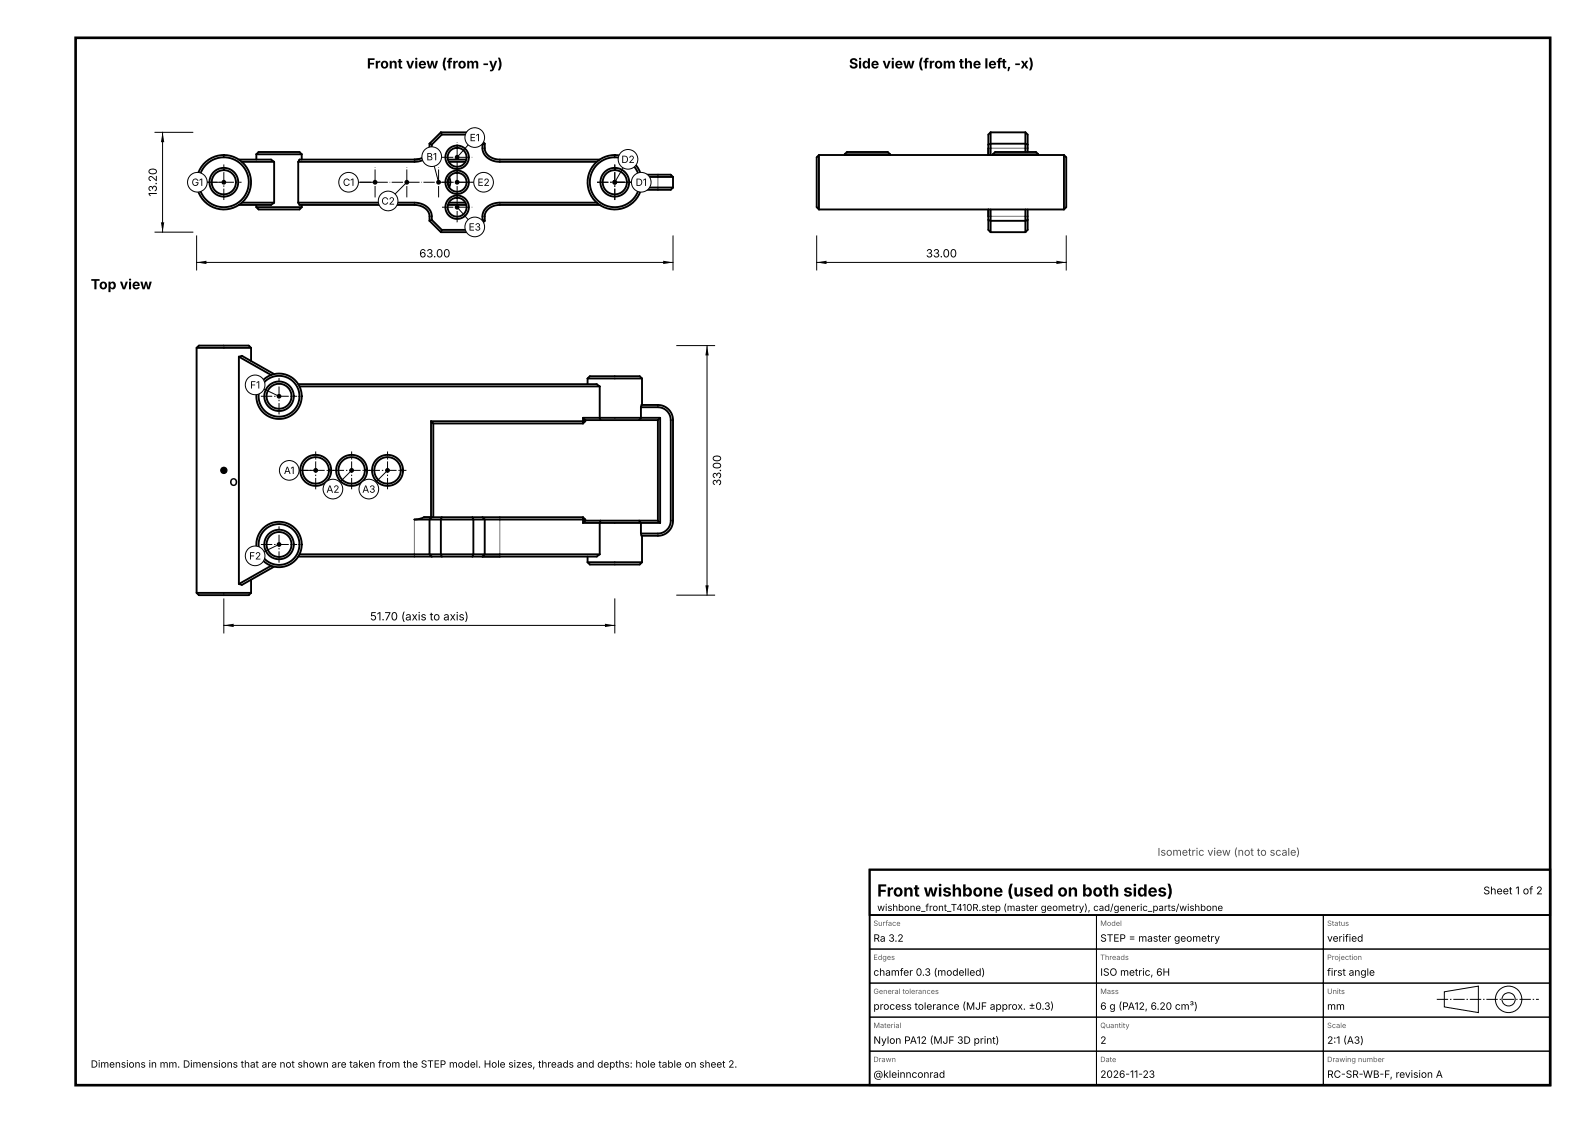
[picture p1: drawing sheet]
<svg xmlns="http://www.w3.org/2000/svg" width="420mm" height="297mm" viewBox="0 0 420 297" stroke-linecap="round" stroke-linejoin="round" font-family="sans-serif">
<g fill="none" stroke="#737373" stroke-width=".26">
<path d="M113.6 39.2h.6M127.6 39.2h.6M261.4 39.2h10.4M109.6 42.2v.6M109.6 53.6v.6M113.6 57.2h.6M127.6 57.2h.6M132.2 53.6v.6M132.2 42.2v.6M174 46.2v4M261.4 57.2h10.4M174 107.1v.6"/>
<path d="M177.4 111.1h.6M109.6 137.4v9.8M132.2 136.8v10.4M177.4 137.7h.6M174 141.1v.6"/>
</g>
<g fill="none" stroke="#000" stroke-width=".5">
<path d="M113.6 39.2l-.2 1M113.6 39.2a3.6 3.6 0 0 1-4 3M113.6 38l.6 .2M113.6 38v1.2M114.2 38.2a3.5 3.5 0 0 1-1.3 3.5l-1.4 .8-1.6 .3h-31M116.6 35l.2 .6M116.6 35h8.6M116.6 35l-3 3M116.8 35.6h8.2M116.8 35.6l-2.6 2.6M125 35.6l2.6 2.6M125.2 35l-.2 .6"/>
<path d="M125.2 35l3 3M127.6 38.2a3.5 3.5 0 0 0 1.3 3.5l1.4 .8 1.6 .3h25.9M128.2 38v1.2a3.6 3.6 0 0 0 4 3h26.4M128.2 38l-.6 .2M261.4 38.2l.6-.2h9.2l.6 .2M262 35v6M262 35l-.6 .6v5.4M262 35h9.2M271.2 35v5.2M271.2 35l.6 .6v4.6M63.2 42.2h8.5l.8 .6M64 42.8h8.5"/>
<path d="M64 53.6h8.5M67.8 40.8h12M67.8 54.8h12M67.8 54.8a1.75 1.75 0 0 0 1.8 .6h8.7a1.49 1.49 0 0 0 1.5-.6M67.8 40.8a1.75 1.75 0 0 1 1.8-.6h8.7a1.49 1.49 0 0 1 1.5 .6M67.8 40.8v1.4M67.8 54.2v.6M72.5 53.6l-.8 .6h-8.5M72.5 42.8v10.8M78.9 53.6h30.7a4.2 4.2 0 0 1 4.6 3.6v1M78.9 53.6l.3 .6h30.4a3.7 3.7 0 0 1 4 3v1.2M78.9 42.8v10.8"/>
<path d="M79.8 40.8v1.4M79.8 54.2v.6M109.6 42.2h-30.4l-.3 .6M110.9 42l-1.3 .2M111.9 41.6v.1M112.9 40.9h.1M113.6 58.4l3 3M114.2 58.2l2.6 2.6M114.2 58.2l-.6 .2M118.5 47.7v1M118.5 54.2h4.8M118.5 42.2h4.8"/>
<path d="M118.7 42.8h4.4M118.7 53.6h4.4M118.8 46.9a3.1 3.1 0 0 1 0 2.6M127.6 58.2l-2.6 2.6M127.6 58.2l.6 .2M128.2 58.4l-3 3M157.8 53.6h-25.6a4.2 4.2 0 0 0-4.6 3.6v1M158.6 54.2h-26.4a3.7 3.7 0 0 0-4 3v1.2M169.5 46.2h6.9a1.61 1.61 0 0 1 1.6 .6M169.7 49.6h8.3M169.7 46.8h8.3M178 49.6a1.9 1.9 0 0 1-2 .6h-6.5"/>
<path d="M178 46.8v2.8M216.6 41v14.4M216.6 41a1.74 1.74 0 0 0-.6 1.8v11.1a1.48 1.48 0 0 0 .6 1.5M216.6 41h64.8M216.6 55.4h64.8M223.4 40.8h12M223.4 40.8a1.75 1.75 0 0 1 1.8-.6h8.7a1.49 1.49 0 0 1 1.5 .6M223.4 40.8v.2M235.4 40.8v.2M261.4 55.4v5.4l.6 .6M261.4 58.2l.6 .2h9.2l.6-.2M262 55.4v6"/>
<path d="M262.6 40.8h12M262.6 40.8a1.75 1.75 0 0 1 1.8-.6h8.7a1.49 1.49 0 0 1 1.5 .6M262.6 40.8v.2M271.2 55.4v6M271.8 55.4v5.4l-.6 .6M274.6 40.8v.2M281.4 41v14.4M281.4 41a1.74 1.74 0 0 1 .6 1.8v11.1a1.48 1.48 0 0 1-.6 1.5M116.6 61.4h8.6M116.8 60.8h8.2M116.8 60.8l-.2 .6M125 60.8l.2 .6"/>
<path d="M262 61.4h9.2M52 92h14.4M52 92a1.78 1.78 0 0 1 1.9-.6h11a1.51 1.51 0 0 1 1.5 .6M52 92v64.8M63.2 94.3l.8-.2 8.5 4.8M63.2 94.3v60.2M63.2 94.3l8.5 4.9M66.4 92v3.5M78.9 101.6h78.9l.8 .6M79.2 102.2h79.4M114 111.4l.6 .6M114 111.4h40.8"/>
<path d="M114 111.4v25.4M114.6 112h39.6M114.6 112v24.8M154.2 110.5v1.5M154.2 110.5l.6 .6M154.2 110.5h4.4M154.8 111.4l-.6 .6M154.8 111.1v.3M154.8 111.1h4M155.4 100.1a1.86 1.86 0 0 1 1.9-.6h10.9a1.57 1.57 0 0 1 1.6 .6M155.4 100.1h14.4M155.4 100.1v1.5"/>
<path d="M158.6 110.5l.2 .6M158.6 110.5h10.9M158.6 102.2v8.3M158.8 111.1h10.2M169 111.1h5M169.5 110.5l-.5 .6M169.5 107.7h4.5a3.4 3.4 0 0 1 3.4 3.4v26.6a3.4 3.4 0 0 1-3.4 3.4h-4.5M169.5 107.7l.2-.6h4.3a4 4 0 0 1 4 4v26.6a4 4 0 0 1-4 4h-4.3l-.2-.6M169.5 110.5h5.1M169.5 107.7v2.8M169.8 100.1v7M174 111.1v26.6"/>
<path d="M174.6 110.5l-.6 .6M174.6 110.5v27.8M112.2 136.8l-1.5 .5-1.1 .1h4M112.2 136.8h2l-.6 .6M112.2 136.8h15.4M113.6 137.4v9.2M113.6 137.4h14.6M116.8 136.8l-.2 .6v9.2l.2 .6M125 136.8l.2 .6v9.2l-.2 .6M127.6 136.8h26.6M127.6 136.8l.6 .6M128.2 137.4h26.6"/>
<path d="M128.2 137.4v9.2M154.2 136.8v1.5M154.2 138.3h4.4M154.2 136.8l.6 .6M154.8 137.4v.3M154.8 137.7h4M154.8 137.7l-.6 .6M158.6 138.3h10.9M158.6 138.3v8.3M158.8 137.7l-.2 .6M158.8 137.7h10.2M169 137.7l.5 .6"/>
<path d="M169 137.7h5M169.5 138.3v2.8M169.5 138.3h5.1M174 137.7l.6 .6M52 156.8h14.4M52 156.8a1.78 1.78 0 0 0 1.9 .6h11a1.51 1.51 0 0 0 1.5-.6M66.4 153.3v3.5M71.7 149.6l-8.5 4.9M72.5 149.9l-8.5 4.8-.8-.2M78.9 147.2h35.3M79.2 146.6h34.4M113.6 146.6h14.6"/>
<path d="M113.6 146.6l.6 .6M114.2 147.2h13.4M128.2 146.6h30.4M128.2 146.6l-.6 .6M155.4 148.7a1.86 1.86 0 0 0 1.9 .6h10.9a1.57 1.57 0 0 0 1.6-.6M155.4 148.7h14.4M155.4 147.2v1.5M158.6 146.6l-.8 .6h-30.2M169.8 141.7v7"/>
<circle cx="59.2" cy="48.2" r="3.8"/>
<circle cx="59.2" cy="48.2" r="7.2"/>
<circle cx="59.2" cy="48.2" r="6.6"/>
<circle cx="59.2" cy="48.2" r="3.2"/>
<circle cx="120.9" cy="41.6" r="2.5"/>
<circle cx="120.9" cy="54.8" r="3.1"/>
<circle cx="120.9" cy="48.2" r="2.5"/>
<circle cx="120.9" cy="54.8" r="2.5"/>
<circle cx="120.9" cy="41.6" r="3.1"/>
<circle cx="120.9" cy="48.2" r="3.1"/>
<circle cx="162.6" cy="48.2" r="3.2"/>
<circle cx="162.6" cy="48.2" r="7.2"/>
<circle cx="162.6" cy="48.2" r="3.8"/>
<circle cx="162.6" cy="48.2" r="6.6"/>
<circle cx="73.8" cy="104.8" r="3.3"/>
<circle cx="73.8" cy="104.8" r="6"/>
<circle cx="73.8" cy="104.8" r="5.4"/>
<circle cx="73.8" cy="104.8" r="3.9"/>
<circle cx="83.5" cy="124.4" r="3.5"/>
<circle cx="83.5" cy="124.4" r="4.1"/>
<circle cx="93" cy="124.4" r="4.1"/>
<circle cx="93" cy="124.4" r="3.5"/>
<circle cx="102.5" cy="124.4" r="4.1"/>
<circle cx="102.5" cy="124.4" r="3.5"/>
<circle cx="73.8" cy="144" r="3.9"/>
<circle cx="73.8" cy="144" r="5.4"/>
<circle cx="73.8" cy="144" r="6"/>
<circle cx="73.8" cy="144" r="3.3"/>
</g>
<g fill="none" stroke="#000" stroke-width=".26" stroke-dasharray="3 .5 .4 .5" stroke-linecap="butt">
<path d="M54.5 48.2h9.4M59.2 52.9v-9.4M95.2 48.2h8M99.2 52.2v-8M103.6 48.2h8M107.6 52.2v-8M112 48.2h8M116 52.2v-8M116.9 41.6h8M116.9 48.2h8M116.9 54.8h8M120.9 45.6v-8"/>
<path d="M120.9 52.2v-8M120.9 58.8v-8M157.9 48.2h9.4M162.6 52.9v-9.4M69 104.8h9.6M73.8 109.6v-9.6M78.5 124.4h10M83.5 129.4v-10M88 124.4h10M93 129.4v-10M97.5 124.4h10M102.5 129.4v-10"/>
<path d="M69 144h9.6M73.8 148.8v-9.6M380 264.3h27"/>
</g>
<g fill="none" stroke="#000" stroke-width=".26">
<path d="M41 35h10M43 35v26.4M123.8 38.3l-2.9 3.3M54.8 48.2h4.4M94.8 48.2h4.4M107.6 48.2l-3.1 3.1M114.9 43.9l1.1 4.3M120.9 48.2h4.4M120.9 54.8l2.9 3.3M164.8 44.4l-2.2 3.8h4.4M41 61.4h10M52 62.4v9"/>
<path d="M52 69.4h126M178 62.4v9M216 69.4h66M216 62.4v9M282 62.4v9M179 91.4h10M187 91.4v66M69.8 102.9l4 1.9M79.1 124.4h4.4M93 124.4l-3.1 3.1M102.5 124.4l-3.1 3.1M59.2 158.4v9"/>
<path d="M73.8 144l-4 1.9M162.6 158.4v9M179 157.4h10M59.2 165.4h103.4"/>
</g>
<path d="M43 35l.4 2.6h-.8zM42.6 58.8h.8l-.4 2.6zM52 69.4l2.6-.4v.8zM175.4 69l2.6 .4-2.6 .4zM216 69.4l2.6-.4v.8zM279.4 69l2.6 .4-2.6 .4zM187 91.4l.4 2.6h-.8zM186.6 154.8h.8l-.4 2.6z" fill="#000"/>
<circle cx="116" cy="48.2" r=".45" fill="#000" stroke="#000" stroke-width=".35"/>
<circle cx="114.2" cy="41.4" r="2.6" fill="#fff" stroke="#000" stroke-width=".26"/>
<circle cx="99.2" cy="48.2" r=".45" fill="#000" stroke="#000" stroke-width=".35"/>
<circle cx="92.2" cy="48.2" r="2.6" fill="#fff" stroke="#000" stroke-width=".26"/>
<circle cx="107.6" cy="48.2" r=".45" fill="#000" stroke="#000" stroke-width=".35"/>
<circle cx="102.7" cy="53.1" r="2.6" fill="#fff" stroke="#000" stroke-width=".26"/>
<circle cx="162.6" cy="48.2" r=".45" fill="#000" stroke="#000" stroke-width=".35"/>
<circle cx="169.6" cy="48.2" r="2.6" fill="#fff" stroke="#000" stroke-width=".26"/>
<circle cx="162.6" cy="48.2" r=".45" fill="#000" stroke="#000" stroke-width=".35"/>
<circle cx="166.1" cy="42.1" r="2.6" fill="#fff" stroke="#000" stroke-width=".26"/>
<circle cx="120.9" cy="41.6" r=".45" fill="#000" stroke="#000" stroke-width=".35"/>
<circle cx="125.6" cy="36.4" r="2.6" fill="#fff" stroke="#000" stroke-width=".26"/>
<circle cx="120.9" cy="48.2" r=".45" fill="#000" stroke="#000" stroke-width=".35"/>
<circle cx="127.9" cy="48.2" r="2.6" fill="#fff" stroke="#000" stroke-width=".26"/>
<circle cx="120.9" cy="54.8" r=".45" fill="#000" stroke="#000" stroke-width=".35"/>
<circle cx="125.6" cy="60" r="2.6" fill="#fff" stroke="#000" stroke-width=".26"/>
<circle cx="59.2" cy="48.2" r=".45" fill="#000" stroke="#000" stroke-width=".35"/>
<circle cx="52.2" cy="48.2" r="2.6" fill="#fff" stroke="#000" stroke-width=".26"/>
<circle cx="83.5" cy="124.4" r=".45" fill="#000" stroke="#000" stroke-width=".35"/>
<circle cx="76.5" cy="124.4" r="2.6" fill="#fff" stroke="#000" stroke-width=".26"/>
<circle cx="93" cy="124.4" r=".45" fill="#000" stroke="#000" stroke-width=".35"/>
<circle cx="88.1" cy="129.3" r="2.6" fill="#fff" stroke="#000" stroke-width=".26"/>
<circle cx="102.5" cy="124.4" r=".45" fill="#000" stroke="#000" stroke-width=".35"/>
<circle cx="97.6" cy="129.3" r="2.6" fill="#fff" stroke="#000" stroke-width=".26"/>
<circle cx="73.8" cy="104.8" r=".45" fill="#000" stroke="#000" stroke-width=".35"/>
<circle cx="67.5" cy="101.8" r="2.6" fill="#fff" stroke="#000" stroke-width=".26"/>
<circle cx="73.8" cy="144" r=".45" fill="#000" stroke="#000" stroke-width=".35"/>
<circle cx="67.5" cy="147" r="2.6" fill="#fff" stroke="#000" stroke-width=".26"/>
<path d="M59.2 165.4l2.6-.4v.8zM160 165l2.6 .4-2.6 .4z" fill="#000"/>
<circle cx="59.2" cy="124.4" r=".8" fill="#000" stroke="#000" stroke-width=".35"/>
<path d="M20 10h390v277h-390z" fill="none" stroke="#000" stroke-width=".7" stroke-linecap="butt"/>
<g fill="none" stroke="#000" stroke-width=".26">
<path d="M230 251h60v9h-60zM230 242h60v9h-60zM290 251h60v9h-60zM290 242h60v9h-60zM350 251h60v9h-60zM350 242h60v9h-60zM230 278h60v9h-60zM230 269h60v9h-60zM230 260h60v9h-60zM290 278h60v9h-60zM290 269h60v9h-60zM290 260h60v9h-60z"/>
<path d="M350 278h60v9h-60zM350 269h60v9h-60zM350 260h60v9h-60zM382 262.3l9-1.5v7l-9-1.5z"/>
<circle cx="399" cy="264.3" r="1.75"/>
<circle cx="399" cy="264.3" r="3.5"/>
</g>
<path d="M230 230h180v12h-180zM230 230h180v57h-180z" fill="none" stroke="#000" stroke-width=".5"/>
<text font-size="4.4" x="232" y="237.1">Front wishbone (used on both sides)</text>
<g font-size="3.7">
<text x="97" y="18.1">Front view (from -y)</text>
<text x="224.6" y="18.1">Side view (from the left, -x)</text>
<text x="24" y="76.5">Top view</text>
</g>
<g font-size="3">
<text x="41.5" y="52" transform="rotate(-90 41.5 52)">13.20</text>
<text x="110.9" y="68.1">63.00</text>
<text x="244.9" y="68.1">33.00</text>
<text x="190.7" y="128.5" transform="rotate(-90 190.7 128.5)">33.00</text>
<text x="97.8" y="164.1">51.70 (axis to axis)</text>
</g>
<g font-size="2.8">
<text x="60.7" y="128.5">O</text>
<text x="392.3" y="236.5">Sheet 1 of 2</text>
</g>
<text font-size="2.8" fill="#4d4d4d" x="306.1" y="226.3">Isometric view (not to scale)</text>
<g font-size="2.7">
<text x="231" y="249.1">Ra 3.2</text>
<text x="291" y="249.1">STEP = master geometry</text>
<text x="351" y="249.1">verified</text>
<text x="231" y="258.1">chamfer 0.3 (modelled)</text>
<text x="291" y="258.1">ISO metric, 6H</text>
<text x="351" y="258.1">first angle</text>
<text x="231" y="267.1">process tolerance (MJF approx. ±0.3)</text>
<text x="291" y="267.1">6 g (PA12, 6.20 cm³)</text>
<text x="351" y="267.1">mm</text>
<text x="231" y="276.1">Nylon PA12 (MJF 3D print)</text>
<text x="291" y="276.1">2</text>
<text x="351" y="276.1">2:1 (A3)</text>
<text x="231" y="285.1">@kleinnconrad</text>
<text x="291" y="285.1">2026-11-23</text>
<text x="351" y="285.1">RC-SR-WB-F, revision A</text>
</g>
<g font-size="2.6">
<text x="124.2" y="37.3">E1</text>
<text x="112.8" y="42.4">B1</text>
<text x="164.3" y="43.1">D2</text>
<text x="50.7" y="49.2">G1</text>
<text x="90.7" y="49.2">C1</text>
<text x="126.3" y="49.2">E2</text>
<text x="168.1" y="49.2">D1</text>
<text x="100.9" y="54.1">C2</text>
<text x="124" y="61">E3</text>
<text x="66.2" y="102.8">F1</text>
<text x="75.1" y="125.4">A1</text>
<text x="86.3" y="130.3">A2</text>
<text x="95.8" y="130.3">A3</text>
<text x="65.9" y="148">F2</text>
<text x="24" y="282.4">Dimensions in mm. Dimensions that are not shown are taken from the STEP model. Hole sizes, threads and depths: hole table on sheet 2.</text>
</g>
<text font-size="2.5" x="232" y="240.9">wishbone_front_T410R.step (master geometry), cad/generic_parts/wishbone</text>
<g font-size="1.9" fill="#595959">
<text x="231" y="244.9">Surface</text>
<text x="291" y="244.9">Model</text>
<text x="351" y="244.9">Status</text>
<text x="231" y="253.9">Edges</text>
<text x="291" y="253.9">Threads</text>
<text x="351" y="253.9">Projection</text>
<text x="231" y="262.9">General tolerances</text>
<text x="291" y="262.9">Mass</text>
<text x="351" y="262.9">Units</text>
<text x="231" y="271.9">Material</text>
<text x="291" y="271.9">Quantity</text>
<text x="351" y="271.9">Scale</text>
<text x="231" y="280.9">Drawn</text>
<text x="291" y="280.9">Date</text>
<text x="351" y="280.9">Drawing number</text>
</g>
</svg>
